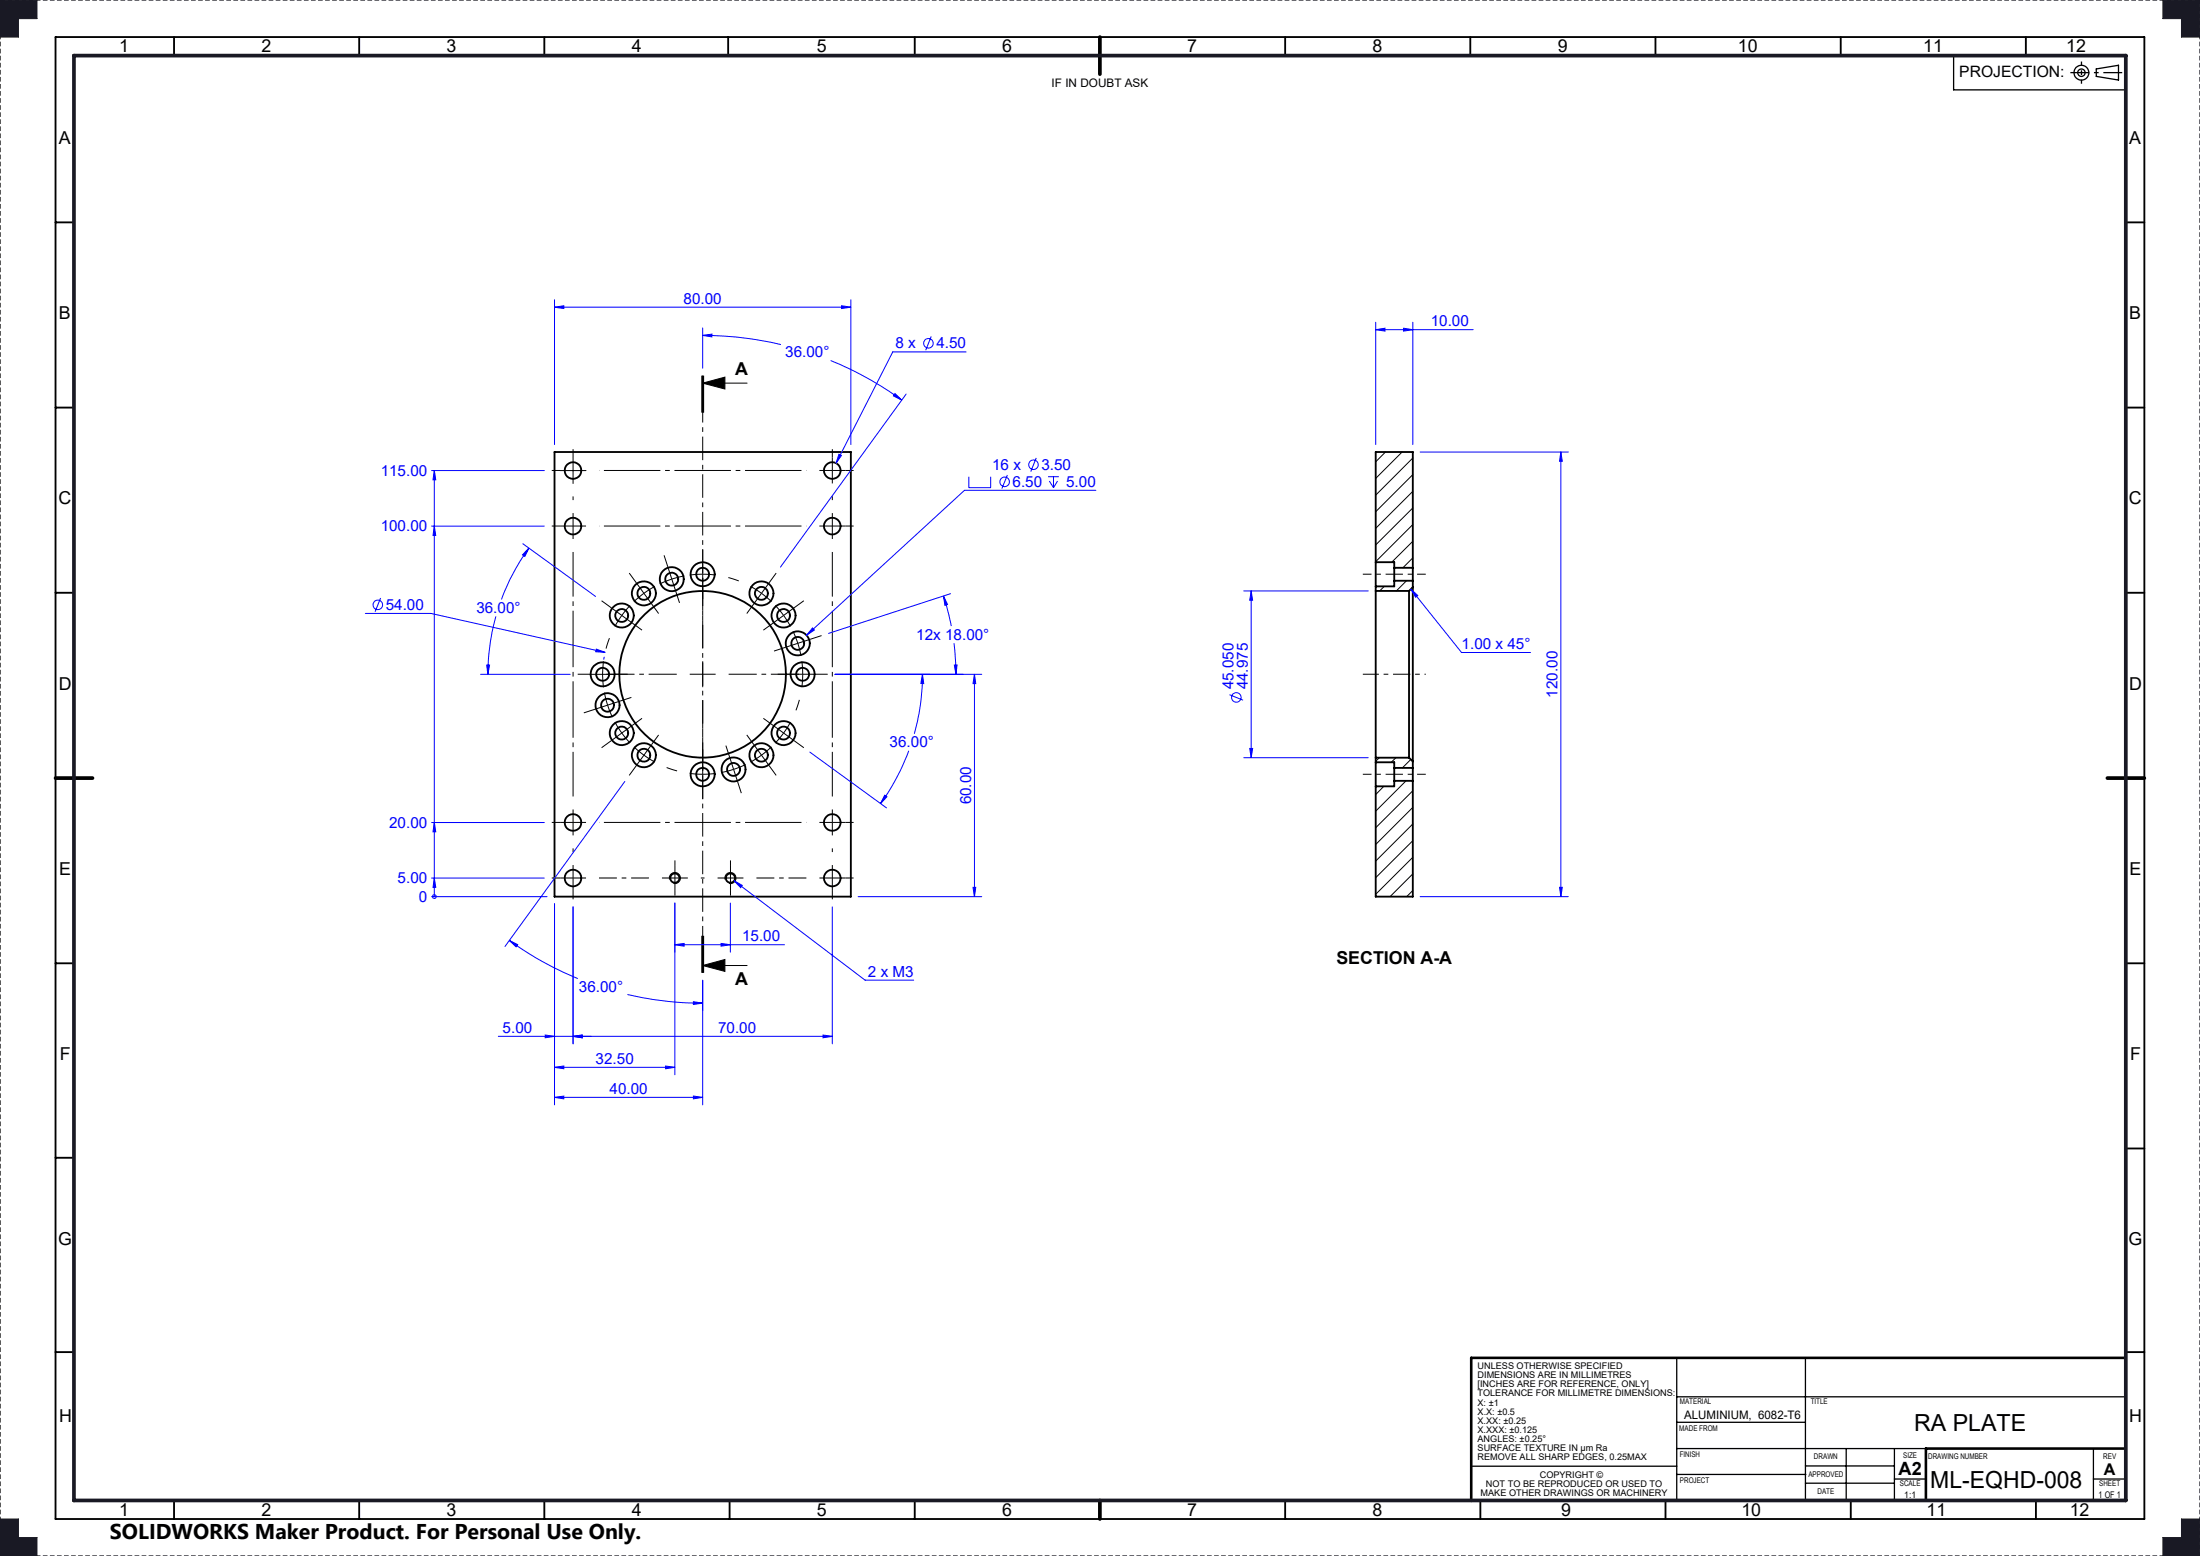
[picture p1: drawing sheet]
<svg xmlns="http://www.w3.org/2000/svg" width="594mm" height="420mm" viewBox="0 0 594 420" stroke-linecap="round" stroke-linejoin="round" font-family="sans-serif">
<g fill="none" stroke="#000" stroke-width=".5">
<path d="M15 10h564v400h-564zM47 10v5M97 10v5M147 10v5M196.6 10v5M247 10v5M347 10v5M397 10v5M447 10v5M497 10v5M547 10v5M15 60h5"/>
<path d="M574 60h5M15 110h5M574 110h5M149.7 122h80v120h-80zM371.4 159.5v45M371.4 151.7v6.6M371.4 151.7v-29.7h10.1v31.3M371.4 151.7h5v1.6M371.4 158.3v1.2M371.4 159.5h9M376.4 153.3v3.5M376.4 156.8v1.5h-5"/>
<path d="M376.4 156.8h5.1M376.4 153.3h5.1M380.4 159.5v45M381.5 158.5v47M381.5 153.3v3.5M381.5 156.8v1.7M381.5 158.5l-1.1 1M15 160h5M574 160h5M371.4 205.8v6.4M371.4 205.8h5v1.5M371.4 204.5v1.3"/>
<path d="M371.4 204.5h9M376.4 207.3v3.5M376.4 210.8v1.4h-5M376.4 210.8h5.1M376.4 207.3h5.1M380.4 204.5l1.1 1M381.5 207.3v3.5M381.5 210.8v31.2h-10.1v-29.8M381.5 205.5v1.8M15 260h5M574 260h5M15 312.5h5"/>
<path d="M574 310h5M15 365h5M574 365h5M47 405v5M97 405v5M147 405v5M197 405v5M247 405v5M347 405v5M399.7 405v5M449.7 405v5M499.7 405v5"/>
<path d="M549.7 405v5"/>
<circle cx="154.7" cy="127" r="2.24"/>
<circle cx="224.7" cy="127" r="2.25"/>
<circle cx="154.7" cy="142" r="2.24"/>
<circle cx="181.4" cy="156.3" r="3.3"/>
<circle cx="181.4" cy="156.3" r="1.76"/>
<circle cx="189.7" cy="155" r="1.75"/>
<circle cx="189.7" cy="155" r="3.3"/>
<circle cx="224.7" cy="142" r="2.25"/>
<circle cx="167.9" cy="166.1" r="1.75"/>
<circle cx="167.9" cy="166.1" r="3.3"/>
<circle cx="173.8" cy="160.2" r="1.75"/>
<circle cx="173.8" cy="160.2" r="3.3"/>
<circle cx="205.6" cy="160.2" r="1.75"/>
<circle cx="205.6" cy="160.2" r="3.3"/>
<circle cx="211.5" cy="166.1" r="1.75"/>
<circle cx="211.6" cy="166.1" r="3.3"/>
<circle cx="215.4" cy="173.7" r="1.75"/>
<circle cx="215.4" cy="173.7" r="3.3"/>
<circle cx="162.7" cy="182" r="3.2"/>
<circle cx="162.7" cy="182" r="1.75"/>
<circle cx="164" cy="190.3" r="1.75"/>
<circle cx="164" cy="190.4" r="3.3"/>
<circle cx="167.9" cy="197.9" r="1.75"/>
<circle cx="167.9" cy="197.9" r="3.3"/>
<circle cx="189.7" cy="182" r="22.5"/>
<circle cx="211.5" cy="197.9" r="1.75"/>
<circle cx="211.6" cy="197.9" r="3.3"/>
<circle cx="216.7" cy="182" r="3.3"/>
<circle cx="216.7" cy="182" r="1.76"/>
<circle cx="173.8" cy="203.9" r="1.75"/>
<circle cx="173.8" cy="203.8" r="3.3"/>
<circle cx="189.7" cy="209" r="1.75"/>
<circle cx="189.7" cy="209" r="3.2"/>
<circle cx="198" cy="207.7" r="3.3"/>
<circle cx="198.1" cy="207.7" r="1.76"/>
<circle cx="205.6" cy="203.9" r="1.75"/>
<circle cx="205.6" cy="203.8" r="3.3"/>
<circle cx="154.7" cy="222" r="2.25"/>
<circle cx="154.7" cy="237" r="2.24"/>
<circle cx="182.2" cy="237" r="1.25"/>
<circle cx="197.2" cy="237" r="1.25"/>
<circle cx="224.7" cy="222" r="2.26"/>
<circle cx="224.7" cy="237" r="2.25"/>
</g>
<g fill="none" stroke="#000" stroke-width=".27">
<path d="M374.1 122l-2.7 2.7M378.6 122l-7.2 7.1M381.5 123.6l-10.1 10M381.5 128.1l-10.1 10M381.5 132.6l-10.1 10M381.5 137.1l-10.1 10M373.8 158.3l-1.3 1.2M379.8 156.8l-2.8 2.7M381.5 141.6l-10.1 10M381.5 146.1l-5.7 5.6M381.5 150.6l-2.7 2.7M372.4 204.5l-1 1"/>
<path d="M373.6 212.2l-2.2 2.3M376.9 204.5l-1.3 1.3M379.6 210.8l-8.2 8.2M380.9 205l-2.3 2.3M381.5 213.4l-10.1 10M381.5 217.9l-10.1 10M381.5 222.4l-10.1 10M381.5 226.9l-10.1 10M381.5 231.4l-10.1 10M381.5 235.9l-6.2 6.1M381.5 240.4l-1.7 1.6"/>
</g>
<g fill="none" stroke="#000" stroke-width=".35">
<path d="M527.5 15v9.3h46.5M566 18.6l6-1v4l-6-1zM452.7 377h121.3M452.7 366.5v38.8M487.5 366.5v38.5M397.2 395.8h55.5M452.7 383.9h34.8M452.7 398h34.9M452.7 391h67.3M487.5 395.7h24M498.5 391v14M511.5 391v14"/>
<path d="M511.5 399.2h8.5M565.2 391v14M565.2 399.2h8.8M487.5 400.3h24"/>
<circle cx="562" cy="19.6" r="2.01"/>
<circle cx="562" cy="19.6" r="1"/>
</g>
<path d="M559 19.6h14" fill="none" stroke="#000" stroke-width=".35" stroke-dasharray="15.2 1.3 1.3 1.3" stroke-dashoffset="10.1" stroke-linecap="butt"/>
<path d="M562 16.6v6" fill="none" stroke="#000" stroke-width=".35" stroke-dasharray="15.2 1.3 1.3 1.3" stroke-dashoffset="14.1" stroke-linecap="butt"/>
<path d="M0 0v420" fill="none" stroke="#000" stroke-width=".35" stroke-dasharray="1.3 .6" stroke-dashoffset=".2" stroke-linecap="butt"/>
<path d="M594 0h-594M0 420h594" fill="none" stroke="#191924" stroke-width=".35" stroke-dasharray="1.3 .6" stroke-dashoffset="-.1" stroke-linecap="butt"/>
<path d="M594 420v-420" fill="none" stroke="#191924" stroke-width=".35" stroke-dasharray="1.3 .6" stroke-dashoffset=".2" stroke-linecap="butt"/>
<path d="M574 366.5h-176.8v38.6M574 391h-54v14" fill="none" stroke="#000" stroke-width=".7"/>
<path d="M297 10v10M15 210h10M569 210h10M297 405v5" fill="none" stroke="#000" stroke-width="1"/>
<path d="M0 0h10v5h-5v5h-5zM584 0h10v10h-5v-5h-5zM0 410h5v5h5v5h-10zM589 410h5v10h-10v-5h5z" fill="none" stroke="#191924" stroke-width=".27"/>
<path d="M20 15h554v390h-554z" fill="none" stroke="#191924" stroke-width="1"/>
<path d="M0 410v10h10v-5h-5v-5zM584 0v5h5v5h5v-10zM0 0v10h5v-5h5v-5zM589 410v5h-5v5h10v-10z" fill-rule="evenodd" fill="#191924"/>
<g fill="none" stroke="#00f" stroke-width=".27">
<path d="M149.7 82.9l2.5-.4v.8zM149.7 80.9v39.1M149.7 82.9h80M189.7 90.5l2.5-.3v.7zM189.7 90.5l9.9 .6 4.3 .5 7 1.4M189.7 88.5v10.9M224.3 97.3a90.4 90.4 0 0 1 19.2 10.7M227.2 82.5l2.5 .4-2.5 .4zM229.7 80.9v39.1M251.4 90.8l-1.5 3.7M260.8 95h-19.7l-15.4 30M371.4 89l2.5-.4v.8z"/>
<path d="M371.4 87v33M371.4 89h26.4M379 88.6l2.5 .4-2.5 .4zM381.5 87v33M241.7 106.2l1.8 1.8-2.3-1.1zM244.7 106.4l-34 46.7M116.5 127h30.5M117.3 127l.4 2.5h-.8zM117.3 127v115M226.5 122.6l.7 .4-1.5 2zM261.6 128.7v2.9h5.9v-2.9M272 128.2l-1.5 3.7"/>
<path d="M279.8 123.6l-1.5 3.7M283 128.7h2.9M283.3 129.8l1.1 1.8M284.4 128.7v2.9M285.5 129.8l-1.1 1.8M295.9 132.3h-35.5l-42.6 39.2M383.4 122h40M421.4 122l.4 2.5h-.7zM421.4 122v120M116.5 142h30.5M117.3 142l.4 2.5h-.8zM141.2 146.8l19.6 14.2"/>
<path d="M142.8 147.9l-1.1 2.3-.6-.4zM142.8 147.9l-2.5 3.8-2.2 3.9-2.7 6.2M335.8 159.5h33.6M337.8 159.5l.4 2.5h-.8zM337.8 159.5v45M380.9 159l1.9 1.7-.6 .5zM380.9 159l13.7 17.1h18.6M98.6 165.6h17.7l47.1 10.5M102.8 161.4l-1.5 3.7M131.4 179.5h.8l-.5 2.5zM133.9 166.4l-1.5 6.6-.5 4.5-.2 4.5M161 175.2l2.4 .9-2.6-.2z"/>
<path d="M163.1 177.3l-.1 .8M219.4 169.5l.5 .6-2.1 1.4zM254.7 160.9l1.1 2.3-.7 .2zM254.7 160.9l2.2 8.1M256.6 160.2l-32.9 10.8M257.6 173.6l.5 8.4M257.7 179.5h.7l-.3 2.5zM129.8 182h24.2M225.5 182h39.6M249.1 182l.3 2.5h-.8zM249.1 182l-.3 5.8a54.5 54.5 0 0 1-1.9 10.3M263.1 182l.4 2.5h-.8z"/>
<path d="M263.1 182v60M332 187.5l3.6 1.5M168.7 210.9l-32.4 44.6M218.7 203l20.7 15.1M238.9 214.6l.6 .5-1.8 1.8zM245.4 202.7l-1.8 4.2-1.6 3.1-2.3 4-2 2.9M335.8 204.5h33.6M337.4 202h.8l-.4 2.5zM116.5 237h30.5M116.5 222h30.5M117.3 237l.4 2.5h-.8zM117.3 222l.4 2.5h-.8z"/>
<path d="M198.2 237.8l2.2 1.2-.4 .6zM198.2 237.8l35.4 26.8h13.1M262.7 239.5h.8l-.4 2.5zM421.1 239.5h.7l-.4 2.5zM116.5 242h31.2M117.3 242h.1M137.5 253.8l2.3 1.2-.5 .6zM137.5 253.8l8.3 5.4 3.8 2 6.4 2.9M149.7 244v54.2M154.7 244.8v36.9M182.2 255l2.5-.3v.7zM182.2 243.8v46.3"/>
<path d="M182.2 255h29.6M194.7 254.7l2.5 .3-2.5 .4zM197.2 243.8v13.2M224.7 244.8v36.9M231.7 242h33.4M383.4 242h40M134.5 279.7h90.2M147.2 279.4l2.5 .3-2.5 .4zM154.7 279.7l2.5-.3v.7zM169.4 268.4l6.7 1.4 4.1 .5 4.1 .3 5.4 .2M187.2 270.4l2.5 .4-2.5 .3zM189.7 264.6v33.6"/>
<path d="M222.2 279.4l2.5 .3-2.5 .4zM149.7 288.1l2.5-.4v.8zM149.7 296.2l2.5-.3v.7zM149.7 288.1h32.5M149.7 296.2h40M179.7 287.7l2.5 .4-2.5 .4zM187.2 295.9l2.5 .3-2.5 .4z"/>
<circle cx="250.7" cy="92.7" r="1.29"/>
<circle cx="271.3" cy="130.1" r="1.29"/>
<circle cx="279" cy="125.4" r="1.29"/>
<circle cx="102" cy="163.3" r="1.29"/>
<circle cx="333.8" cy="188.2" r="1.29"/>
<circle cx="117.3" cy="242" r=".5"/>
</g>
<g fill="none" stroke="#000" stroke-width=".27">
<path d="M189.5 101.4v10M189.7 103.4l6-1.6v3.2zM189.7 103.4h12M189.7 101.4v10M190 101.4v10M151.2 127h7M154.7 123.5v7M162.9 178.5a24.8 24.8 0 0 0 0 7M159.2 182h7M180.8 237.4a1.5 1.5 0 0 1 1.3-1.9 1.5 1.5 0 0 1 1.6 1.6 1.5 1.5 0 0 1-1.9 1.4M195.8 237.4a1.51 1.51 0 0 1 1.3-1.9 1.51 1.51 0 0 1 1.6 1.6 1.51 1.51 0 0 1-1.9 1.4M189.5 252.6v10"/>
<path d="M189.7 252.6v10M190 252.6v10zM189.7 260.6l6-1.6v3.2zM189.7 260.6h12"/>
</g>
<g fill="none" stroke="#000" stroke-width=".27" stroke-dasharray="15.2 1.3 1.3 1.3" stroke-linecap="butt">
<path d="M151.2 127h-2.2M154.7 123.5v-2.3M154.7 135v-1M224.7 127v-3.5M224.7 127h-3.5M224.7 127v3.5M224.7 127h3.5M224.7 123.5v-2.3M224.7 135v-1M228.2 127h2.3M151.2 142h-2.2M154.7 142v-3.5"/>
<path d="M154.7 142h-3.5M154.7 142v3.5M154.7 142h3.5M171.8 157.3l-1.9-2.6M180.3 153l-1-3.1M181.4 156.3l-3.3 1.3M181.4 156.3l3.4-.9M181.4 156.3l-1.1-3.3M181.4 156.3l1.1 3.3M182.5 159.6l1 3.1M189.7 155l-3.5 .2M189.7 155l3.5 .2"/>
<path d="M189.7 155v-3.5M189.7 155v3.5M189.7 151.5v-3.3M189.7 158.5v3.2M199.5 156.8l-2.8-.9M207.7 157.3l1.9-2.6M224.7 142v-3.5M224.7 142h-3.5M224.7 142v3.5M224.7 142h3.5M228.2 142h2.3M164.5 172.3l-.9 2.8"/>
<path d="M165.1 164.1l-2.7-1.9M167.9 166.1l-1.9 3M167.9 166.1l2.2-2.7M167.9 166.1l-2.8-2M167.9 166.1l2.8 2.1M170.7 168.2l2.6 1.9M173.9 160.1l-2.7 2.3M173.9 160.1l2.9-1.8M173.9 160.1l-2.1-2.8M173.9 160.1l2 2.9M175.9 163l1.9 2.6M203.5 163l-1.9 2.6"/>
<path d="M205.6 160.1l-3-1.8M205.6 160.1l2.7 2.3M205.6 160.1l2.1-2.8M205.6 160.1l-2.1 2.9M208.7 168.2l-2.6 1.9M211.6 166.1l-2.3-2.7M211.6 166.1l1.8 3M211.6 166.1l2.8-2M211.6 166.1l-2.9 2.1M212.1 174.7l-3.1 1M214.4 164.1l2.6-1.9M215.4 173.6l-1.3-3.2"/>
<path d="M215.4 173.6l.9 3.4M215.4 173.6l3.3-1M215.4 173.6l-3.3 1.1M218.7 172.6l3.1-1M159.2 182h-3.2M160.7 191.4l-3.1 1M164.1 190.3l1.2 3.3M164.1 190.3l-.9-3.4M164.1 190.3l-3.4 1.1M164.1 190.3l3.3-1M165.1 199.9l-2.7 1.9M166.2 182h3.3"/>
<path d="M167.4 189.3l3.1-1.1M167.9 197.9l2.2 2.7M167.9 197.9l-1.9-3M167.9 197.9l-2.8 2M167.9 197.9l2.8-2.1M170.7 195.8l2.6-1.9M189.7 182v-3.5M189.7 182h-3.5M189.7 182v3.5M189.7 182h3.5M208.7 195.8l-2.6-1.9M211.6 197.9l1.8-3"/>
<path d="M211.6 197.9l-2.3 2.7M211.6 197.9l2.8 2M211.6 197.9l-2.9-2.1M213.2 182h-3.2M214.4 199.9l2.6 1.9M214.9 191.7l.9-2.8M216.7 182l-.2-3.5M216.7 182l-.2 3.5M216.7 182h3.5M216.7 182h-3.5M220.2 182h3.3M171.8 206.7l-1.9 2.6"/>
<path d="M173.9 203.8l2.9 1.9M173.9 203.8l-2.7-2.2M173.9 203.8l-2.1 2.9M173.9 203.8l2-2.8M175.9 201l1.9-2.6M180 207.2l2.8 .9M189.7 209l3.5-.2M189.7 209l-3.5-.2M189.7 209v3.5M189.7 209v-3.5M189.7 212.5v3.2M189.7 205.5v-3.3"/>
<path d="M197 204.3l-1-3M198.1 207.7l3.2-1.3M198.1 207.7l-3.4 .8M198.1 207.7l1.1 3.3M198.1 207.7l-1.1-3.4M199.2 211l1 3.1M203.5 201l-1.9-2.6M205.6 203.8l2.7-2.2M205.6 203.8l-3 1.9M205.6 203.8l2.1 2.9M205.6 203.8l-2.1-2.8M207.7 206.7l1.9 2.6"/>
<path d="M151.2 222h-2.2M151.2 237h-2.2M154.7 222v-3.5M154.7 222h-3.5M154.7 222v3.5M154.7 222h3.5M154.7 237v-3.5M154.7 237h-3.5M154.7 237v3.5M154.7 237h3.5M154.7 230v-1M182.2 237v-3.5"/>
<path d="M182.2 237h-3.5M182.2 237v3.5M182.2 237h3.5M182.2 233.5v-1.3M189.2 237h1M197.2 237v-3.5M197.2 237h-3.5M197.2 237v3.5M197.2 237h3.5M197.2 233.5v-1.3M224.7 237v-3.5M224.7 237h-3.5"/>
<path d="M224.7 237v3.5M224.7 237h3.5M224.7 222v-3.5M224.7 222h-3.5M224.7 222v3.5M224.7 222h3.5M224.7 230v-1M228.2 237h2.3M228.2 222h2.3M154.7 240.5v2.2M182.2 240.5v1.2M197.2 240.5v1.2"/>
<path d="M224.7 240.5v2.2"/>
</g>
<path d="M189.7 175v-19M182.7 182h-19M189.7 189v19M196.7 182h19" fill="none" stroke="#000" stroke-width=".27" stroke-dasharray="15.2 1.3 1.3 1.3" stroke-dashoffset="7.6" stroke-linecap="butt"/>
<path d="M154.7 215v-66M224.7 215v-66" fill="none" stroke="#000" stroke-width=".27" stroke-dasharray="15.2 1.3 1.3 1.3" stroke-dashoffset="3.2" stroke-linecap="butt"/>
<path d="M161.7 127h56M161.7 142h56M161.7 222h56" fill="none" stroke="#000" stroke-width=".27" stroke-dasharray="15.2 1.3 1.3 1.3" stroke-dashoffset="-1.3" stroke-linecap="butt"/>
<path d="M161.7 237h13.5M204.2 237h13.5" fill="none" stroke="#000" stroke-width=".27" stroke-dasharray="15.2 1.3 1.3 1.3" stroke-dashoffset="10.4" stroke-linecap="butt"/>
<path d="M189.7 101.4v161.2" fill="none" stroke="#000" stroke-width=".27" stroke-dasharray="6.3 1.3 1.3 1.3" stroke-dashoffset="3.9" stroke-linecap="butt"/>
<path d="M368 182h12.5" fill="none" stroke="#000" stroke-width=".27" stroke-dasharray="15.2 1.3 1.3 1.3" stroke-dashoffset="10.9" stroke-linecap="butt"/>
<path d="M376.5 155h-8.5M385 155h-8.5M376.5 209h-8.5M385 209h-8.5" fill="none" stroke="#000" stroke-width=".27" stroke-dasharray="15.2 1.3 1.3 1.3" stroke-dashoffset="12.9" stroke-linecap="butt"/>
<path d="M385 182h-4.5" fill="none" stroke="#000" stroke-width=".27" stroke-dasharray="15.2 1.3 1.3 1.3" stroke-dashoffset="14.9" stroke-linecap="butt"/>
<g fill="#00f">
<path d="M380.9 159l1.9 1.7-.6 .5z"/>
<path d="M379 88.6l2.5 .4-2.5 .4zM371.4 89l2.5-.4v.8z"/>
<path d="M421.1 239.5h.7l-.4 2.5zM421.4 122l.4 2.5h-.7z"/>
<path d="M337.8 159.5l.4 2.5h-.8zM337.4 202h.8l-.4 2.5z"/>
</g>
<path d="M189.7 103.4l6-1.6v3.2zM189.7 260.6l6-1.6v3.2z" fill="#000"/>
<g fill="#00f">
<path d="M226.5 122.6l-.8 2.4 1.5-2zM219.4 169.5l-1.6 2 2.1-1.4zM161 175.2l-.2 .7 2.6 .2zM257.7 179.5h.7l-.3 2.5zM254.7 160.9l1.1 2.3-.7 .2zM238.9 214.6l.6 .5-1.8 1.8zM249.1 182l.3 2.5h-.8zM142.8 147.9l-1.1 2.3-.6-.4zM131.4 179.5h.8l-.5 2.5zM198.2 237.8l1.8 1.8 .4-.6zM182.2 255l2.5-.3v.7zM194.7 254.7l2.5 .3-2.5 .4zM154.7 279.7l2.5-.3v.7zM222.2 279.4l2.5 .3-2.5 .4z"/>
<path d="M149.7 82.9l2.5-.4v.8zM227.2 82.5l2.5 .4-2.5 .4zM149.7 288.1l2.5-.4v.8zM179.7 287.7l2.5 .4-2.5 .4zM147.2 279.4l2.5 .3-2.5 .4zM154.7 279.7l2.5-.3v.7z"/>
<path d="M262.7 239.5h.8l-.4 2.5zM263.1 182l.4 2.5h-.8z"/>
<path d="M117.3 237l.4 2.5h-.8zM117.3 222l.4 2.5h-.8zM117.3 142l.4 2.5h-.8zM117.3 127l.4 2.5h-.8zM241.7 106.2l1.8 1.8-2.3-1.1zM189.7 90.5l2.5-.3v.7zM137.5 253.8l2.3 1.2-.5 .6zM187.2 270.4l2.5 .4-2.5 .3z"/>
<path d="M149.7 296.2l2.5-.3v.7zM187.2 295.9l2.5 .3-2.5 .4z"/>
</g>
<g font-size="6.3">
<text x="516.8" y="386.1">RA PLATE</text>
<text x="521.2" y="401.5">ML-EQHD-008</text>
</g>
<text font-size="5.8" x="29.7" y="415.3">SOLIDWORKS Maker Product. For Personal Use Only.</text>
<text font-size="4.9" x="512.6" y="398">A2</text>
<g font-size="4.8">
<text x="32.1" y="14.1">1</text>
<text x="70.6" y="14.1">2</text>
<text x="120.6" y="14.1">3</text>
<text x="170.6" y="14.1">4</text>
<text x="220.6" y="14.1">5</text>
<text x="270.6" y="14.1">6</text>
<text x="320.6" y="14.1">7</text>
<text x="370.6" y="14.1">8</text>
<text x="420.6" y="14.1">9</text>
<text x="469.2" y="14.1">10</text>
<text x="519.2" y="14.1">11</text>
<text x="557.9" y="14.1">12</text>
<text x="15.9" y="38.9">A</text>
<text x="574.9" y="38.9">A</text>
<text x="15.9" y="86.2">B</text>
<text x="574.9" y="86.2">B</text>
<text x="198.5" y="101.3">A</text>
<text x="15.8" y="136.2">C</text>
<text x="574.8" y="136.2">C</text>
<text x="15.9" y="186.2">D</text>
<text x="574.9" y="186.2">D</text>
<text x="16" y="236.2">E</text>
<text x="575" y="236.2">E</text>
<text x="360.8" y="260.2">SECTION A-A</text>
<text x="198.5" y="265.9">A</text>
<text x="16.1" y="286.2">F</text>
<text x="575.1" y="286.2">F</text>
<text x="15.7" y="336.2">G</text>
<text x="574.7" y="336.2">G</text>
<text x="15.9" y="383.8">H</text>
<text x="574.9" y="383.7">H</text>
<text x="32.1" y="409.1">1</text>
<text x="70.6" y="409.1">2</text>
<text x="120.6" y="409.1">3</text>
<text x="170.6" y="409.1">4</text>
<text x="220.6" y="409.1">5</text>
<text x="270.6" y="409.1">6</text>
<text x="320.6" y="409.1">7</text>
<text x="370.6" y="409.1">8</text>
<text x="421.5" y="409.1">9</text>
<text x="470.2" y="409.1">10</text>
<text x="520.2" y="409.1">11</text>
<text x="558.8" y="409.1">12</text>
</g>
<text font-size="4.4" x="568.1" y="398.2">A</text>
<text font-size="4.2" x="529" y="20.8">PROJECTION:</text>
<g font-size="4.1" fill="#00f">
<text x="184.6" y="82">80.00</text>
<text x="386.3" y="88.1">10.00</text>
<text x="241.8" y="94">8 x</text>
<text x="252.8" y="94">4.50</text>
<text x="212" y="96.4">36.00°</text>
<text x="102.8" y="128.4">115.00</text>
<text x="267.9" y="126.8">16 x</text>
<text x="273.4" y="131.4">6.50</text>
<text x="281.2" y="126.8">3.50</text>
<text x="287.9" y="131.4">5.00</text>
<text x="102.8" y="143.4">100.00</text>
<text x="104.2" y="164.6">54.00</text>
<text x="128.6" y="165.5">36.00°</text>
<text x="247.4" y="172.7">12x 18.00°</text>
<text x="394.6" y="175.2">1.00 x 45°</text>
<text x="333" y="186.1" transform="rotate(-90 333 186.1)">45.050</text>
<text x="336.9" y="186.1" transform="rotate(-90 336.9 186.1)">44.975</text>
<text x="420.5" y="188.3" transform="rotate(-90 420.5 188.3)">120.00</text>
<text x="240.2" y="201.7">36.00°</text>
<text x="262.2" y="217.1" transform="rotate(-90 262.2 217.1)">60.00</text>
<text x="105.1" y="223.4">20.00</text>
<text x="107.4" y="238.4">5.00</text>
<text x="113.1" y="243.4">0</text>
<text x="200.4" y="254.1">15.00</text>
<text x="234.3" y="263.6">2 x M3</text>
<text x="156.3" y="267.8">36.00°</text>
<text x="135.7" y="278.8">5.00</text>
<text x="193.9" y="278.8">70.00</text>
<text x="160.8" y="287.2">32.50</text>
<text x="164.6" y="295.3">40.00</text>
</g>
<g font-size="3.2">
<text x="283.9" y="23.5">IF IN DOUBT ASK</text>
<text x="454.8" y="383.1">ALUMINIUM, 6082-T6</text>
</g>
<g font-size="2.5">
<text x="398.9" y="369.5">UNLESS OTHERWISE SPECIFIED</text>
<text x="398.9" y="372">DIMENSIONS ARE IN MILLIMETRES</text>
<text x="398.9" y="374.5">[INCHES ARE FOR REFERENCE, ONLY]</text>
<text x="398.9" y="376.9">TOLERANCE FOR MILLIMETRE DIMENSIONS:</text>
<text x="398.9" y="379.4">X: ±1</text>
<text x="398.9" y="381.9">X.X: ±0.5</text>
<text x="398.9" y="384.3">X.XX: ±0.25</text>
<text x="398.9" y="386.8">X.XXX: ±0.125</text>
<text x="398.9" y="389.3">ANGLES: ±0.25°</text>
<text x="398.9" y="391.7">SURFACE TEXTURE IN μm Ra</text>
<text x="398.9" y="394.2">REMOVE ALL SHARP EDGES, 0.25MAX</text>
<text x="401.2" y="401.3">NOT TO BE REPRODUCED OR USED TO</text>
<text x="415.7" y="398.8">COPYRIGHT ©</text>
<text x="399.8" y="403.8">MAKE OTHER DRAWINGS OR MACHINERY</text>
<text x="514.2" y="404.2">1:1</text>
<text x="566.6" y="404.2">1 OF 1</text>
</g>
<g font-size="2.1">
<text x="453.6" y="378.9">MATERIAL</text>
<text x="488.9" y="378.9">TITLE</text>
<text x="453.4" y="386.2">MADE FROM</text>
<text x="453.5" y="393.3">FINISH</text>
<text x="489.8" y="393.9">DRAWN</text>
<text x="513.9" y="393.6">SIZE</text>
<text x="520.6" y="393.8">DRAWING NUMBER</text>
<text x="567.9" y="393.8">REV</text>
<text x="453.6" y="400.4">PROJECT</text>
<text x="488.3" y="398.6">APPROVED</text>
<text x="513" y="401.2">SCALE</text>
<text x="566.8" y="401.2">SHEET</text>
<text x="490.7" y="403.2">DATE</text>
</g>
</svg>
